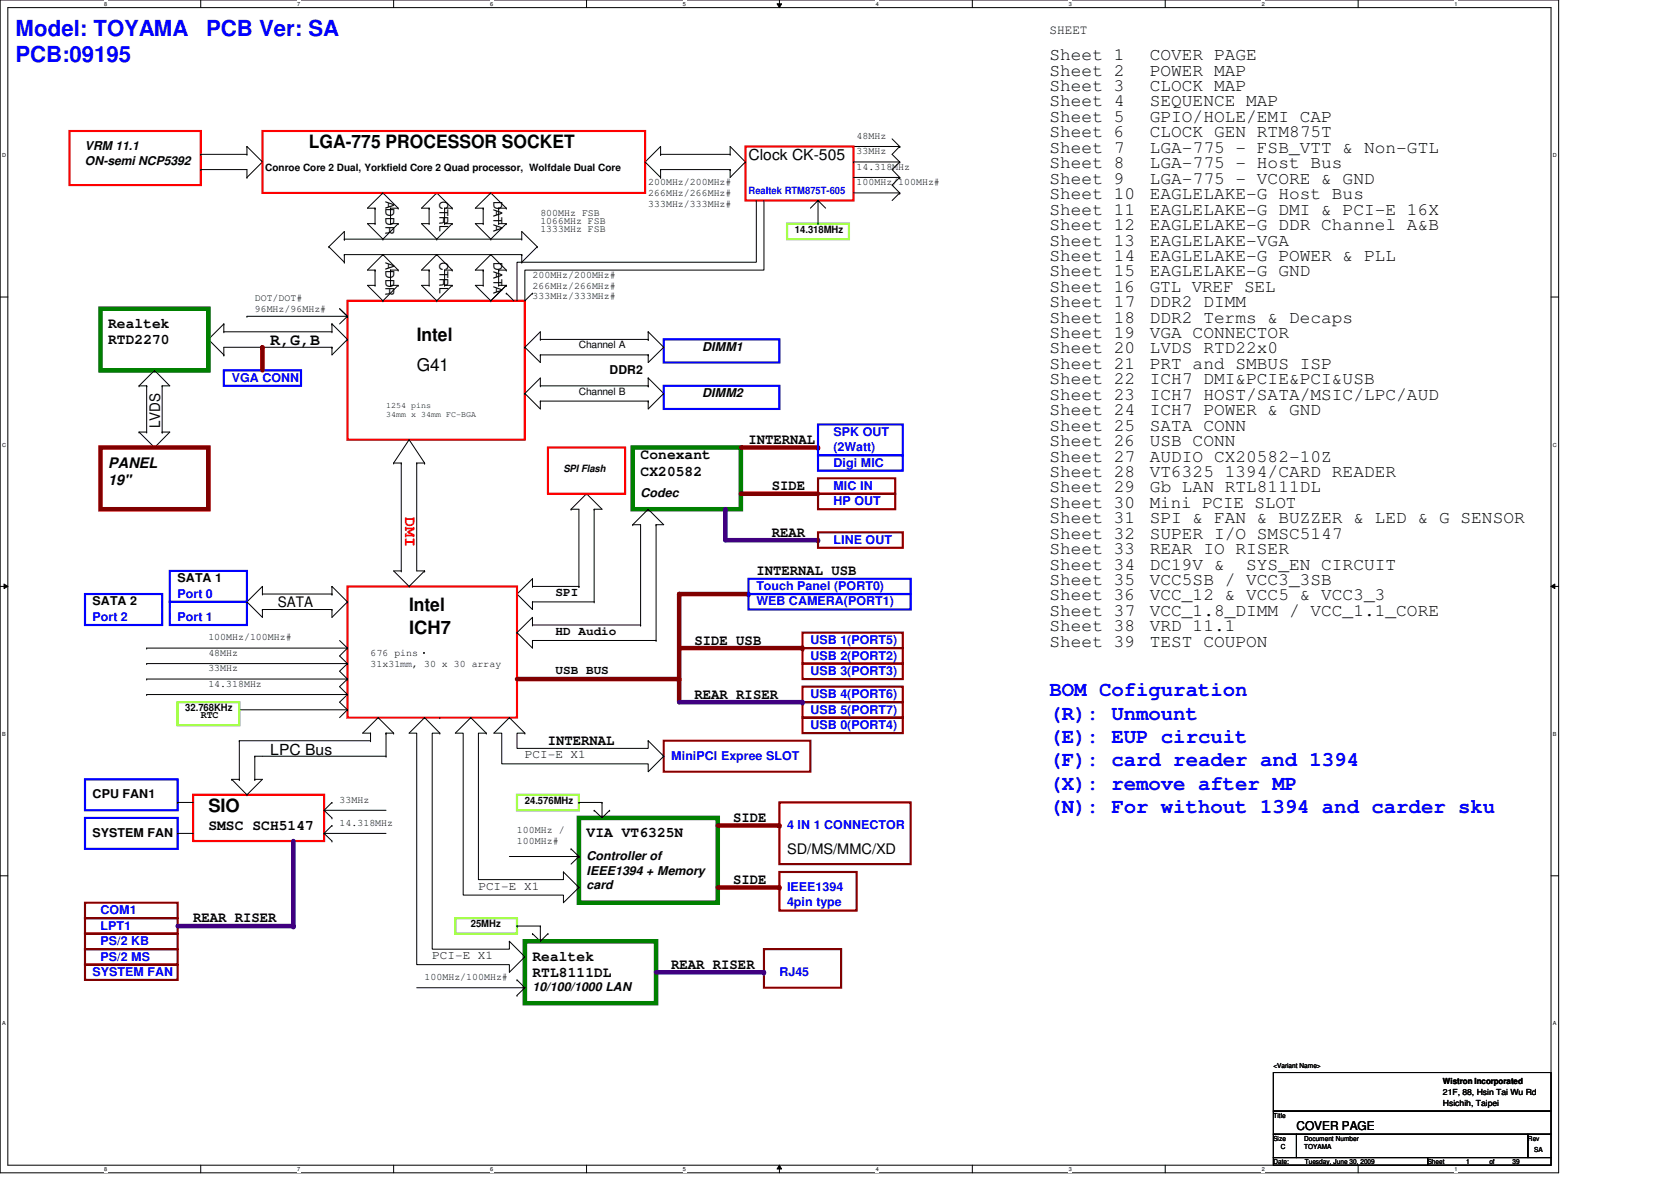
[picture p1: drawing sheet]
<svg xmlns="http://www.w3.org/2000/svg" width="297mm" height="210mm" viewBox="0 0 297 210" stroke-linecap="round" stroke-linejoin="round" font-family="sans-serif">
<path d="M0 0h277.1v208.4h-277.1zM1.4 1.4h274.3v205.7h-274.3z" fill="none" stroke="#000" stroke-width=".18"/>
<g fill="#fff">
<path d="M18.5 .1h.6v1.1h-.6z"/>
<path d="M18.5 207.2h.6v1.1h-.6z"/>
</g>
<path d="M35.7 0v1.4M35.7 207.1v1.3" fill="none" stroke="#000" stroke-width=".18"/>
<g fill="#fff">
<path d="M52.8 .1h.6v1.1h-.6z"/>
<path d="M52.8 207.2h.6v1.1h-.6z"/>
</g>
<path d="M70 0v1.4M70 207.1v1.3" fill="none" stroke="#000" stroke-width=".18"/>
<g fill="#fff">
<path d="M87.1 .1h.6v1.1h-.6z"/>
<path d="M87.1 207.2h.6v1.1h-.6z"/>
</g>
<path d="M104.3 0v1.4M104.3 207.1v1.3" fill="none" stroke="#000" stroke-width=".18"/>
<g fill="#fff">
<path d="M121.4 .1h.6v1.1h-.6z"/>
<path d="M121.4 207.2h.6v1.1h-.6z"/>
</g>
<path d="M138.1 .7h.8l-.3 .7zM138.6 0v1.4M138.6 207.1l.3 .7h-.8zM138.6 207.1v1.3" fill="none" stroke="#000" stroke-width=".18"/>
<path d="M138.1 .7h.8l-.3 .7zM138.6 207.1l.3 .7h-.8z" fill="#000"/>
<g fill="#fff">
<path d="M155.7 .1h.5v1.1h-.5z"/>
<path d="M155.7 207.2h.5v1.1h-.5z"/>
</g>
<path d="M172.8 0v1.4M172.8 207.1v1.3" fill="none" stroke="#000" stroke-width=".18"/>
<g fill="#fff">
<path d="M190 .1h.5v1.1h-.5z"/>
<path d="M190 207.2h.5v1.1h-.5z"/>
</g>
<path d="M207.1 0v1.4M207.1 207.1v1.3" fill="none" stroke="#000" stroke-width=".18"/>
<g fill="#fff">
<path d="M224.3 .1h.5v1.1h-.5z"/>
<path d="M224.3 207.2h.5v1.1h-.5z"/>
</g>
<path d="M241.4 0v1.4M241.4 207.1v1.3" fill="none" stroke="#000" stroke-width=".18"/>
<g fill="#fff">
<path d="M258.6 .1h.5v1.1h-.5z"/>
<path d="M258.6 207.2h.5v1.1h-.5z"/>
<path d="M.4 27.1h.7v1.1h-.7z"/>
<path d="M276.1 27.1h.7v1.1h-.7z"/>
<path d="M.4 78.5h.7v1.1h-.7z"/>
<path d="M276.1 78.5h.7v1.1h-.7z"/>
</g>
<path d="M0 52.8h1.4M275.7 52.8h1.4" fill="none" stroke="#000" stroke-width=".18"/>
<g fill="#fff">
<path d="M.4 129.9h.6v1.1h-.6z"/>
<path d="M276.1 129.9h.6v1.1h-.6z"/>
</g>
<path d="M0 104.2h1.4M.7 103.8l.7 .4-.7 .4zM275.7 104.2l.7-.4v.8zM275.7 104.2h1.4" fill="none" stroke="#000" stroke-width=".18"/>
<path d="M.7 103.8l.7 .4-.7 .4zM275.7 104.2l.7-.4v.8z" fill="#000"/>
<g fill="#fff">
<path d="M.4 181.4h.6v1.1h-.6z"/>
<path d="M276.1 181.4h.6v1.1h-.6z"/>
</g>
<g fill="none" stroke="#000" stroke-width=".18">
<path d="M43.9 31.5h.1M43.9 27.4h.1M43.9 26v1.4M43.9 30.1v1.4M65.3 37h1.4M66.7 37h.1M68.1 34.3l2.7 2.7M70.8 37h.1M77.6 34.3l2.8 2.7M79 37h.1M79 37v2.8M80.4 39.8h.1"/>
<path d="M80.4 37h.1M80.4 39.8l-2.8 2.7M84.5 37h1.4M84.5 39.8l2.7 2.7M85.9 37h.1M85.9 37v2.8M114.7 28.8h.1M117.4 26l-2.7 2.8M129.8 30.1h.1M129.8 30.1v1.4M129.8 26l2.7 2.8M132.5 28.8h.1"/>
<path d="M134.4 35.6v11h-42.5v6.9M151.7 28.8h.1M151.7 26h8.2M151.7 28.8h8.2M158.6 32.9l1.3 1.4M158.6 24.7l1.3 1.3M159.9 26h.1M159.9 34.3h.1M159.9 34.3l-1.3 1.3M58.5 43.9l2.7 2.7M60.4 54.9l1.4 1.3M61.2 46.6h.1"/>
<path d="M61.8 56.2h.1M61.8 56.2l-1.4 1.4M66.7 50.7h.1M66.7 50.7h-1.4l2.8 2.8M68.1 53.5h.1M68.1 45.3h24.6M69.4 48h.1M69.4 50.7h.1M69.4 50.7h1.4M69.4 48h1.4M74.9 50.7h1.4M76.3 50.7h.1"/>
<path d="M79 48h.1M79 48v2.7M80.4 50.7h.1M80.4 50.7l-2.8 2.8M84.5 48h1.4M85.9 48h.1M87.2 42.5h.1M87.2 45.3l2.8 2.7M88.6 48h.1M88.6 48v2.7M90 52.1h.1M90 48h.1"/>
<path d="M90 50.7h.1M90 52.1l1.4 1.4M90 50.7l-2.8 2.8M92.7 45.3h.1M92.7 46.6h.1M92.7 41.1l2.8 2.8M94.7 52.1h.1M94.7 52.1l-1.4 1.4M95.5 43.9h.1M95.5 43.9l-2.8 2.7M96.1 59l-2.8 2.7M37 60.3l2.8 2.8"/>
<path d="M39.8 63.1h.1M39.8 61.7v1.4M61.8 60.3h.1M61.8 60.3l-2.8 2.8M93.3 61.7h.1M96.1 68.6h.1M96.1 68.6h19.1M96.1 67.2v1.4M96.1 71.3h19.1M96.1 63.1h19.1M115.2 68.6h.1M115.2 67.2h.1"/>
<path d="M115.2 71.3h.1M115.2 63.1h.1M115.2 67.2l2.8 2.7M102.9 90.5v13.7M104.3 87.8h.1M104.3 87.8l-2.8 2.7M104.3 87.8l2.7 2.7M105.6 90.5v16.5M26.1 117.9h.1M26.1 117.9h35.7M46.6 105.6h.1M46.6 104.2h.1"/>
<path d="M46.6 104.2v1.4M46.6 104.2l-2.7 2.8M60.4 116.6l1.4 1.3M61.8 117.9h.1M70 101.5h1.3M71.3 101.5h.1M74.1 101.5h1.4M75.5 101.5h.1M91.9 105.6h.1M91.9 105.6l2.8 2.7v-1.3M94.7 104.2h.1M94.7 102.9h.1"/>
<path d="M94.7 107h.1M94.7 102.9v1.3M94.7 102.9l-2.8 2.7M94.7 107h10.9M94.7 104.2h8.2M102.9 104.2h.1M105.6 107h.1M26.1 123.4h.1M26.1 123.4h35.7M42.5 138.5h.1M42.5 126.2h19.3M42.5 131.7v6.8"/>
<path d="M61.8 126.2h.1M61.8 123.4h.1M61.8 123.4l-1.4 1.4M64.5 130.3h1.4M65.9 131.7h.1M65.9 130.3h.1M65.9 130.3v1.4M68.6 130.3h.1M68.6 130.3h1.4M75.5 127.6h.1M75.5 127.6l2.7 2.7M75.5 127.6l-2.8 2.7"/>
<path d="M78.2 130.3h-1.4v38.4h13.7v-1.4M78.2 130.3h.1M0 155.7h1.4M31.6 142.6h.1M31.6 142.6h2.7M57.6 144h.1M57.6 144h11M275.7 155.7h1.4M94.7 165.9h.1M94.7 165.9l1.4 1.4M226.4 190.6h49.3v6.9h-49.3zM226.4 197.5h49.3v4.1h-49.3z"/>
<path d="M226.4 201.6h4.1v4.1h-4.1zM226.4 205.7h27.4v1.4h-27.4zM230.5 201.6h41.1v4.1h-41.1zM253.8 205.7h21.9v1.4h-21.9zM271.6 201.6h4.1v4.1h-4.1z"/>
</g>
<path d="M12.4 23.3h23.3v9.6h-23.3zM132.5 26h19.2v9.6h-19.2zM61.8 53.5h31.5v24.6h-31.5zM97.4 79.5h13.7v8.3h-13.7zM61.8 104.2h30.1v23.4h-30.1zM34.3 141.3h23.3v8.2h-23.3z" fill="none" stroke="#f00" stroke-width=".38"/>
<path d="M30.2 107h13.7v4.1h-13.7zM15.1 138.5h16.5v5.5h-16.5z" fill="none" stroke="#00f" stroke-width=".38"/>
<path d="M30.2 107h13.7v4.1h-13.7z" fill="none" stroke="#00f" stroke-width=".18" stroke-dasharray="1 1 1 1 1 1 1 1"/>
<path d="M142.7 112.4h17.8v2.8h-17.8zM135.8 168.7h13.7v6.9h-13.7z" fill="none" stroke="#800000" stroke-width=".38"/>
<path d="M139.9 39.8h11v2.7h-11zM31.6 124.8h10.9v4.1h-10.9z" fill="none" stroke="#80ff00" stroke-width=".38"/>
<path d="M93.3 167.3h23.3v11h-23.3z" fill="none" stroke="#008000" stroke-width=".8"/>
<path d="M120.7 105.6v19.2" fill="none" stroke="#800000" stroke-width=".8"/>
<circle cx="120.7" cy="105.6" r=".4" fill="#800000"/>
<g fill="none" stroke="#000" stroke-width=".18">
<path d="M35.7 30.1h.1M35.7 30.1h8.2M46.6 28.8h.1M46.6 28.8l-2.7 2.7M66.7 37h.1M66.7 37v2.8M69.4 39.8h.1M69.4 39.8h1.4M74.9 39.8h1.4M76.3 39.8h.1M76.3 37h.1M76.3 37v2.8"/>
<path d="M77.6 34.3h.1M77.6 34.3l-2.7 2.7h1.4M87.2 34.3l2.8 2.7M88.6 37h.1M88.6 37v2.8M90 37h.1M117.4 30.1h12.4M129.8 30.1h.1M129.8 27.4h.1M129.8 26v1.4M132.5 28.8h.1M132.5 28.8l-2.7 2.7"/>
<path d="M145.4 35.6h.1M145.4 35.6l1.4 1.4M151.7 34.3h8.2M159.9 34.3h.1M159.9 31.5h.1M159.9 26h.1M159.9 31.5l-1.3 1.4M159.9 26l-1.3 1.4M39.8 57.6h.1M39.8 59h.1M39.8 57.6l-2.8 2.7M39.8 57.6v1.4"/>
<path d="M59 57.6h.1M59 57.6l2.8 2.7M61.2 42.5h.1M61.2 42.5h31.5M66.7 48h.1M66.7 48v2.7M74.9 50.7l2.7 2.8M76.3 48h.1M76.3 48v2.7M77.6 53.5h.1M77.6 45.3h.1M77.6 45.3l-2.7 2.7"/>
<path d="M79 50.7h.1M79 50.7h1.4M84.5 50.7l2.7 2.8M87.2 53.5h.1M88.6 48h.1M88.6 50.7h.1M88.6 50.7h1.4M88.6 48h1.4M96.1 63.1h.1M96.1 71.3h.1M96.1 63.1v1.3M96.1 71.3v1.4"/>
<path d="M96.1 60.3h19.1M115.2 63.1h.1M115.2 60.3h.1M115.2 68.6h.1M115.2 71.3h.1M115.2 67.2v1.4M118 61.7h.1M118 69.9h.1M118 61.7l-2.8 2.7v-1.3M118 69.9l-2.8 2.8v-1.4M74.1 82.3h1.4M75.5 82.3h.1"/>
<path d="M26.1 115.2h.1M26.1 115.2h35.7M46.6 108.3h.1M46.6 108.3v1.4M46.6 108.3h12.4M59 105.6h.1M59 104.2v1.4M60.4 113.8l1.4 1.4M60.4 119.3l1.4 1.4M61.8 115.2h.1M61.8 107h.1M61.8 107l-2.8 2.7"/>
<path d="M61.8 115.2l-1.4 1.4M70 101.5l2.7 2.7M72.7 104.2h.1M75.5 101.5h.1M75.5 101.5l-2.8 2.7M41.2 138.5h.1M41.2 138.5h1.3M41.2 138.5l2.7 2.8M42.5 138.5h.1M42.5 131.7h.1M42.5 131.7h23.4M45.3 138.5h.1"/>
<path d="M45.3 134.4h.1M45.3 134.4v4.1M45.3 134.4h1.3M61.8 120.7h.1M72.7 130.3h1.4v41.1h16.4v1.4M83.7 126.2h.1M57.6 148.1l1.4 1.4M59 149.5h.1M91.9 174.2h.1M91.9 174.2l1.4 1.4M96.1 164.6h.1M96.1 164.6v2.7"/>
</g>
<path d="M118 68.6h20.6v4.1h-20.6zM118 60.3h20.6v4.1h-20.6zM145.4 80.9h15.1v2.8h-15.1z" fill="none" stroke="#00f" stroke-width=".38"/>
<path d="M80.9 163.2h11v2.7h-11z" fill="none" stroke="#80ff00" stroke-width=".38"/>
<path d="M120.7 115.2h22" fill="none" stroke="#800000" stroke-width=".8"/>
<circle cx="142.7" cy="115.2" r=".4" fill="#800000"/>
<g fill="none" stroke="#000" stroke-width=".18">
<path d="M35.7 27.4h.1M35.7 27.4h8.2M43.9 26h.1M43.9 26l2.7 2.8M68.1 34.3h.1M68.1 34.3l-2.8 2.7M69.4 37h.1M69.4 37v2.8M88.6 39.8h.1M88.6 37h.1M88.6 39.8h1.4M88.6 37h1.4"/>
<path d="M90 39.8h.1M90 39.8l-2.8 2.7M117.4 30.1h.1M117.4 27.4h.1M117.4 27.4h12.4M117.4 30.1v1.4M135.8 35.6v12.4h-42.5v5.5M145.4 35.6h.1M145.4 39.8h.1M145.4 35.6l-1.3 1.4M145.4 35.6v4.2M159.9 28.8h.1"/>
<path d="M159.9 28.8l-1.3 1.3M43.9 56.2h.1M43.9 56.2h17.9M58.5 43.9h.1M61.2 42.5h.1M61.2 42.5v-1.4l-2.7 2.8M61.2 45.3h6.9M65.3 48h1.4M66.7 48h.1M68.1 45.3h.1M69.4 48h.1M69.4 48v2.7"/>
<path d="M74.9 48h1.4M76.3 48h.1M79 48h.1M79 48h1.4M85.9 48h.1M85.9 48v2.7M92.7 45.3h.1M92.7 45.3v1.3M96.1 59v1.3M115.2 59h.1M115.2 59l2.8 2.7M39.8 61.7h19.2"/>
<path d="M59 61.7h.1M93.3 69.9h.1M93.3 69.9l2.8 2.8M96.1 60.3h.1M96.1 67.2l-2.8 2.7M61.8 117.9h.1M61.8 117.9l-1.4 1.4M26.1 120.7h.1M26.1 120.7h35.7M45.3 138.5h.1M45.3 138.5h1.3l-2.7 2.8M60.4 122l1.4 1.4"/>
<path d="M60.4 124.8l1.4 1.4M61.8 123.4h.1M61.8 126.2h.1M61.8 126.2l-1.4 1.4M67.2 127.6h.1M67.2 127.6l2.8 2.7M67.2 127.6l-2.7 2.7M68.6 130.3h.1M68.6 130.3v4.1M70 130.3h.1M43.9 141.3h.1M57.6 148.1h.1"/>
<path d="M57.6 148.1h11M59 146.7h.1M59 142.6h.1M59 145.4h.1M59 146.7l-1.4 1.4M59 142.6l-1.4 1.4 1.4 1.4M90.5 167.3h.1M90.5 167.3l2.8 2.8M91.9 176.9h.1M93.3 170.1h.1M93.3 170.1l-2.8 2.7M93.3 175.6l-1.4 1.3"/>
<path d="M97.4 165.9h.1M97.4 165.9l-1.3 1.4"/>
</g>
<path d="M112.5 79.5h19.2v11h-19.2z" fill="none" stroke="#008000" stroke-width=".8"/>
<path d="M46.6 23.3h68.1v11h-68.1z" fill="none" stroke="#f00" stroke-width=".38"/>
<path d="M30.2 101.5h13.7v5.5h-13.7z" fill="none" stroke="#00f" stroke-width=".38"/>
<path d="M131.7 79.5h13.7" fill="none" stroke="#800000" stroke-width=".8"/>
<circle cx="145.4" cy="79.5" r=".4" fill="#800000"/>
<g fill="none" stroke="#000" stroke-width=".18">
<path d="M66.7 39.8h.1M66.7 39.8h-1.4l2.8 2.7M69.4 37h.1M69.4 37h1.4M70.8 39.8h.1M70.8 39.8l-2.7 2.7M74.9 39.8l2.7 2.7M79 39.8h.1M79 37h.1M79 39.8h1.4M79 37h1.4M84.5 39.8h1.4"/>
<path d="M85.9 39.8h.1M87.2 34.3h.1M87.2 34.3l-2.7 2.7M114.7 28.8l2.7 2.7M117.4 27.4h.1M117.4 31.5h.1M117.4 26v1.4M151.7 31.5h8.2M158.6 30.1l1.3 1.4M158.6 27.4l1.3 1.4M159.9 31.5h.1M159.9 28.8h.1"/>
<path d="M39.8 59h19.2M59 59h.1M59 57.6h.1M59 57.6v1.4M60.4 54.9l1.4 1.3M61.2 45.3h.1M61.2 45.3v1.3M61.8 56.2h.1M68.1 42.5h.1M68.1 45.3h.1M68.1 45.3l-2.8 2.7M68.1 45.3l2.7 2.7"/>
<path d="M70.8 50.7h.1M70.8 48h.1M70.8 50.7l-2.7 2.8M77.6 42.5h.1M77.6 45.3l2.8 2.7M80.4 48h.1M84.5 50.7h1.4M85.9 50.7h.1M87.2 45.3h.1M87.2 45.3l-2.7 2.7M92.7 42.5h.1M92.7 41.1v1.4"/>
<path d="M115.2 59v1.3M59 61.7h.1M59 61.7v1.4M72.7 78.1h.1M72.7 78.1l2.8 4.2M72.7 78.1l-2.7 4.2M93.3 61.7h.1M93.3 61.7l2.8 2.7M115.2 60.3h.1M70 82.3h.1M70 82.3h1.3M71.3 82.3h.1"/>
<path d="M71.3 82.3v19.2M74.1 82.3h.1M74.1 82.3v19.2M75.5 82.3h.1M43.9 107h.1M43.9 107l2.7 2.7M46.6 105.6h12.4M59 105.6h.1M59 108.3h.1M59 104.2h.1M59 108.3v1.4M59 104.2l2.8 2.8"/>
<path d="M46.6 134.4h22M61.8 120.7h.1M61.8 120.7l-1.4 1.3M68.6 134.4h.1M78.2 127.6h.1M83.7 127.6h.1M83.7 127.6l-2.8 2.7h1.4v28.8h17.9v1.3l2.7-2.7M83.7 127.6l2.7 2.7M86.4 130.3h-1.4v26h15.2v-1.3M86.4 130.3h.1M31.6 148.1h.1M31.6 148.1h2.7"/>
<path d="M100.2 155h.1M100.2 155l2.7 2.7M102.9 157.7h.1M74.1 175.6h19.2M93.3 175.6h.1"/>
</g>
<path d="M15.1 145.4h16.5v5.5h-16.5z" fill="none" stroke="#00f" stroke-width=".38"/>
<path d="M102.9 145.4h24.7v15h-24.7z" fill="none" stroke="#008000" stroke-width=".8"/>
<path d="M127.6 157.7h11" fill="none" stroke="#800000" stroke-width=".8"/>
<circle cx="138.6" cy="157.7" r=".4" fill="#800000"/>
<g fill="none" stroke="#000" stroke-width=".18">
<path d="M101.5 90.5h.1M101.5 90.5h1.4M105.6 90.5h.1M105.6 90.5h1.4M112.5 93.3h.1M112.5 93.3h1.4v17.8M115.2 90.5h.1M115.2 90.5l2.8 2.8h-1.4M115.2 90.5l-2.7 2.8M116.6 93.3h.1M116.6 93.3v20.5M91.9 112.4h.1"/>
<path d="M91.9 112.4l2.8 2.8v-1.4M94.7 111.1h.1M94.7 109.7h.1M94.7 113.8h.1M94.7 109.7v1.4M94.7 109.7l-2.8 2.7M94.7 113.8h21.9M94.7 111.1h19.2M113.9 111.1h.1M116.6 113.8h.1M90.5 152.2h12.4M101.5 150.9h.1"/>
<path d="M101.5 150.9l1.4 1.3M102.9 152.2h.1M102.9 152.2l-1.4 1.4M91.9 164.6h.1M91.9 164.6h4.2"/>
</g>
<path d="M145.4 87.8h13.7v2.7h-13.7zM145.4 85h13.7v2.8h-13.7zM142.7 115.2h17.8v2.7h-17.8zM142.7 117.9h17.8v2.8h-17.8zM142.7 124.8h17.8v2.8h-17.8zM142.7 122h17.8v2.8h-17.8zM138.6 142.6h23.3v11h-23.3z" fill="none" stroke="#800000" stroke-width=".38"/>
<path d="M91.9 141.3h11v2.7h-11z" fill="none" stroke="#80ff00" stroke-width=".38"/>
<path d="M131.7 87.8h13.7" fill="none" stroke="#800000" stroke-width=".8"/>
<path d="M15.1 105.6h13.7v5.5h-13.7z" fill="none" stroke="#00f" stroke-width=".38"/>
<path d="M15.1 105.6h13.7v5.5h-13.7z" fill="none" stroke="#00f" stroke-width=".18" stroke-dasharray="1 1 1 1 1 1 1 1"/>
<path d="M120.7 124.8h22" fill="none" stroke="#400080" stroke-width=".8"/>
<circle cx="142.7" cy="124.8" r=".4" fill="#400080"/>
<path d="M102.9 142.6h.1M102.9 142.6h4.1M105.6 144h.1M105.6 144l1.4 1.4M107 142.6h.1M107 142.6v2.8M108.4 144h.1M108.4 144l-1.4 1.4" fill="none" stroke="#000" stroke-width=".18"/>
<path d="M127.6 146.7h11" fill="none" stroke="#800000" stroke-width=".8"/>
<circle cx="138.6" cy="146.7" r=".4" fill="#800000"/>
<path d="M116.6 172.8h19.2" fill="none" stroke="#400080" stroke-width=".8"/>
<circle cx="135.8" cy="172.8" r=".4" fill="#400080"/>
<path d="M15.1 163.2h16.5v2.7h-16.5zM15.1 160.4h16.5v2.8h-16.5z" fill="none" stroke="#800000" stroke-width=".38"/>
<path d="M31.6 164.6h20.6" fill="none" stroke="#400080" stroke-width=".8"/>
<circle cx="52.2" cy="164.6" r=".4" fill="#400080"/>
<path d="M138.6 155h13.7v6.8h-13.7zM15.1 168.7h16.5v2.7h-16.5zM15.1 165.9h16.5v2.8h-16.5z" fill="none" stroke="#800000" stroke-width=".38"/>
<path d="M145.4 75.4h15.1v5.5h-15.1z" fill="none" stroke="#00f" stroke-width=".38"/>
<path d="M91.9 120.7h28.8" fill="none" stroke="#800000" stroke-width=".8"/>
<circle cx="120.7" cy="120.7" r=".4" fill="#800000"/>
<path d="M118 131.7h26.1v5.5h-26.1z" fill="none" stroke="#800000" stroke-width=".38"/>
<path d="M90.5 127.6l-2.7 2.7h1.4v5.5h26v1.4l2.8-2.8M90.5 127.6h.1M90.5 127.6l2.8 2.7M93.3 130.3h-1.4v2.7h23.3v-1.3M93.3 130.3h.1M115.2 131.7h.1M115.2 131.7l2.8 2.7M118 134.4h.1" fill="none" stroke="#000" stroke-width=".18"/>
<path d="M120.7 105.6h12.3" fill="none" stroke="#800000" stroke-width=".8"/>
<circle cx="133" cy="105.6" r=".4" fill="#800000"/>
<path d="M17.9 54.9h19.1v10.9h-19.1z" fill="none" stroke="#008000" stroke-width=".8"/>
<path d="M39.8 65.8h13.7v2.8h-13.7z" fill="none" stroke="#00f" stroke-width=".38"/>
<path d="M46.6 61.7v4.1" fill="none" stroke="#800000" stroke-width=".8"/>
<circle cx="46.6" cy="61.7" r=".4" fill="#800000"/>
<path d="M52.2 149.5v15.1" fill="none" stroke="#400080" stroke-width=".8"/>
<circle cx="52.2" cy="164.6" r=".4" fill="#400080"/>
<path d="M133 105.6h28.9v2.7h-28.9zM133 102.9h28.9v2.7h-28.9z" fill="none" stroke="#00f" stroke-width=".38"/>
<g fill="none" stroke="#000" stroke-width=".18">
<path d="M24.7 68.6h.1M24.7 76.8h.1M24.7 68.6h1.4M24.7 76.8h1.4M24.7 76.8l2.8 2.7M26.1 68.6h.1M26.1 76.8h.1M26.1 68.6v8.2M27.5 65.8h.1M27.5 79.5h.1M27.5 65.8l2.7 2.8h-1.4M27.5 65.8l-2.8 2.8"/>
<path d="M28.8 76.8h.1M28.8 68.6h.1M28.8 76.8h1.4l-2.7 2.7M28.8 68.6v8.2"/>
</g>
<path d="M17.9 79.5h19.1v11h-19.1z" fill="none" stroke="#800000" stroke-width=".8"/>
<path d="M142.7 127.6h17.8v2.7h-17.8zM15.1 171.4h16.5v2.8h-16.5z" fill="none" stroke="#800000" stroke-width=".38"/>
<path d="M128.9 96h16.5" fill="none" stroke="#400080" stroke-width=".8"/>
<circle cx="145.4" cy="96" r=".4" fill="#400080"/>
<path d="M128.9 90.5v5.5" fill="none" stroke="#400080" stroke-width=".8"/>
<circle cx="128.9" cy="90.5" r=".4" fill="#400080"/>
<path d="M145.4 94.6h15.1v2.8h-15.1z" fill="none" stroke="#800000" stroke-width=".38"/>
<g font-size="3.9" fill="#00f">
<text x="2.7" y="6.4">Model: TOYAMA</text>
<text x="2.7" y="11.1">PCB:09195</text>
<text x="36.7" y="6.4">PCB Ver: SA</text>
</g>
<g font-size="3.7" fill="#00f">
<text x="186.6" y="123.7">BOM Cofiguration</text>
<text x="186.6" y="127.9">(R): Unmount</text>
<text x="186.6" y="132">(E): EUP circuit</text>
<text x="186.6" y="136.2">(F): card reader and 1394</text>
<text x="186.6" y="140.3">(X): remove after MP</text>
<text x="186.6" y="144.5">(N): For without 1394 and carder sku</text>
</g>
<g font-size="3.3">
<text x="54.9" y="26.3">LGA-775 PROCESSOR SOCKET</text>
<text x="74.1" y="60.6">Intel</text>
<text x="72.7" y="108.6">Intel</text>
<text x="72.7" y="112.7">ICH7</text>
<text x="37" y="144.3">SIO</text>
</g>
<g font-size="3.1">
<text x="186.6" y="10.7">Sheet 1</text>
<text x="204.4" y="10.7">COVER PAGE</text>
<text x="186.6" y="13.5">Sheet 2</text>
<text x="186.6" y="16.2">Sheet 3</text>
<text x="204.4" y="13.5">POWER MAP</text>
<text x="204.4" y="16.2">CLOCK MAP</text>
<text x="186.6" y="18.9">Sheet 4</text>
<text x="186.6" y="21.7">Sheet 5</text>
<text x="204.4" y="18.9">SEQUENCE MAP</text>
<text x="204.4" y="21.7">GPIO/HOLE/EMI CAP</text>
<text x="186.6" y="24.4">Sheet 6</text>
<text x="186.6" y="27.2">Sheet 7</text>
<text x="186.6" y="29.9">Sheet 8</text>
<text x="204.4" y="24.4">CLOCK GEN RTM875T</text>
<text x="204.4" y="27.2">LGA-775 - FSB_VTT &amp; Non-GTL</text>
<text x="204.4" y="29.9">LGA-775 - Host Bus</text>
<text x="186.6" y="32.6">Sheet 9</text>
<text x="186.6" y="35.4">Sheet 10</text>
<text x="204.4" y="35.4">EAGLELAKE-G Host Bus</text>
<text x="204.4" y="32.6">LGA-775 - VCORE &amp; GND</text>
<text x="186.6" y="38.1">Sheet 11</text>
<text x="186.6" y="40.9">Sheet 12</text>
<text x="204.4" y="38.1">EAGLELAKE-G DMI &amp; PCI-E 16X</text>
<text x="204.4" y="40.9">EAGLELAKE-G DDR Channel A&amp;B</text>
<text x="186.6" y="43.6">Sheet 13</text>
<text x="186.6" y="46.4">Sheet 14</text>
<text x="204.4" y="46.4">EAGLELAKE-G POWER &amp; PLL</text>
<text x="204.4" y="43.6">EAGLELAKE-VGA</text>
<text x="186.6" y="49.1">Sheet 15</text>
<text x="186.6" y="51.9">Sheet 16</text>
<text x="204.4" y="51.9">GTL VREF SEL</text>
<text x="204.4" y="49.1">EAGLELAKE-G GND</text>
<text x="186.6" y="54.6">Sheet 17</text>
<text x="186.6" y="57.4">Sheet 18</text>
<text x="204.4" y="57.4">DDR2 Terms &amp; Decaps</text>
<text x="204.4" y="54.6">DDR2 DIMM</text>
<text x="74.1" y="65.9">G41</text>
<text x="186.6" y="60.1">Sheet 19</text>
<text x="186.6" y="62.8">Sheet 20</text>
<text x="186.6" y="65.6">Sheet 21</text>
<text x="204.4" y="60.1">VGA CONNECTOR</text>
<text x="204.4" y="65.6">PRT and SMBUS ISP</text>
<text x="204.4" y="62.8">LVDS RTD22x0</text>
<text x="186.6" y="68.3">Sheet 22</text>
<text x="186.6" y="71.1">Sheet 23</text>
<text x="204.4" y="71.1">ICH7 HOST/SATA/MSIC/LPC/AUD</text>
<text x="204.4" y="68.3">ICH7 DMI&amp;PCIE&amp;PCI&amp;USB</text>
<text x="186.6" y="73.8">Sheet 24</text>
<text x="186.6" y="76.5">Sheet 25</text>
<text x="204.4" y="73.8">ICH7 POWER &amp; GND</text>
<text x="204.4" y="76.5">SATA CONN</text>
<text x="186.6" y="79.3">Sheet 26</text>
<text x="186.6" y="82">Sheet 27</text>
<text x="204.4" y="82">AUDIO CX20582-10Z</text>
<text x="204.4" y="79.3">USB CONN</text>
<text x="186.6" y="84.8">Sheet 28</text>
<text x="186.6" y="87.5">Sheet 29</text>
<text x="204.4" y="87.5">Gb LAN RTL8111DL</text>
<text x="204.4" y="84.8">VT6325 1394/CARD READER</text>
<text x="186.6" y="90.3">Sheet 30</text>
<text x="186.6" y="95.8">Sheet 32</text>
<text x="186.6" y="93">Sheet 31</text>
<text x="204.4" y="90.3">Mini PCIE SLOT</text>
<text x="204.4" y="93">SPI &amp; FAN &amp; BUZZER &amp; LED &amp; G SENSOR</text>
<text x="204.4" y="95.8">SUPER I/O SMSC5147</text>
<text x="186.6" y="98.5">Sheet 33</text>
<text x="186.6" y="101.2">Sheet 34</text>
<text x="204.4" y="101.2">DC19V &amp;</text>
<text x="204.4" y="98.5">REAR IO RISER</text>
<text x="221.5" y="101.2">SYS_EN CIRCUIT</text>
<text x="186.6" y="106.7">Sheet 36</text>
<text x="186.6" y="104">Sheet 35</text>
<text x="204.4" y="106.7">VCC_12 &amp; VCC5 &amp; VCC3_3</text>
<text x="204.4" y="104">VCC5SB / VCC3_3SB</text>
<text x="186.6" y="109.5">Sheet 37</text>
<text x="186.6" y="112.2">Sheet 38</text>
<text x="204.4" y="112.2">VRD 11.1</text>
<text x="204.4" y="109.5">VCC_1.8_DIMM / VCC_1.1_CORE</text>
<text x="186.6" y="114.9">Sheet 39</text>
<text x="204.4" y="114.9">TEST COUPON</text>
</g>
<text font-size="2.9" x="48" y="61.4">R,G,B</text>
<text font-size="2.9" fill="#f00" x="72" y="91.9" transform="rotate(90 72 91.9)">DMI</text>
<g font-size="2.7">
<text x="133.1" y="28.5">Clock CK-505</text>
<text x="48" y="134.1">LPC Bus</text>
</g>
<g font-size="2.6">
<text x="19.2" y="58.3">Realtek</text>
<text x="19.2" y="61.2">RTD2270</text>
<text x="28.5" y="76.1" transform="rotate(-90 28.5 76.1)">LVDS</text>
<text x="19.2" y="83.2">PANEL</text>
<text x="113.9" y="81.7">Conexant</text>
<text x="133.1" y="78.9">INTERNAL</text>
<text x="19.2" y="86.2">19&quot;</text>
<text x="113.9" y="84.5">CX20582</text>
<text x="137.2" y="87.1">SIDE</text>
<text x="137.2" y="95.4">REAR</text>
<text x="49.4" y="107.9">SATA</text>
<text x="134.4" y="102.2">INTERNAL USB</text>
<text x="123.5" y="114.6">SIDE USB</text>
<text x="123.5" y="124.2">REAR RISER</text>
<text x="97.4" y="132.4">INTERNAL</text>
<text x="37" y="147.5">SMSC SCH5147</text>
<text x="104.3" y="148.8">VIA VT6325N</text>
<text x="130.3" y="146.1">SIDE</text>
<text x="139.9" y="151.8">SD/MS/MMC/XD</text>
<text x="130.3" y="157.1">SIDE</text>
<text x="34.3" y="164">REAR RISER</text>
<text x="94.7" y="170.8">Realtek</text>
<text x="94.7" y="173.7">RTL8111DL</text>
<text x="119.3" y="172.2">REAR RISER</text>
</g>
<text font-size="2.3" x="186.6" y="6">SHEET</text>
<g font-size="2.2">
<text x="15.1" y="26.7">VRM 11.1</text>
<text x="15.1" y="29.3">ON-semi NCP5392</text>
<text x="68.5" y="35.6" transform="rotate(90 68.5 35.6)">ADDR</text>
<text x="78.1" y="35.6" transform="rotate(90 78.1 35.6)">CTRL</text>
<text x="87.8" y="35.6" transform="rotate(90 87.8 35.6)">DATA</text>
<text x="68.5" y="46.6" transform="rotate(90 68.5 46.6)">ADDR</text>
<text x="78.1" y="46.6" transform="rotate(90 78.1 46.6)">CTRL</text>
<text x="87.8" y="46.6" transform="rotate(90 87.8 46.6)">DATA</text>
<text x="124.8" y="62.3">DIMM1</text>
<text x="108.4" y="66.5">DDR2</text>
<text x="124.8" y="70.6">DIMM2</text>
<text x="113.9" y="88.4">Codec</text>
<text x="16.5" y="107.6">SATA 2</text>
<text x="31.6" y="103.5">SATA 1</text>
<text x="98.8" y="106">SPI</text>
<text x="98.8" y="112.9">HD Audio</text>
<text x="98.8" y="119.7">USB BUS</text>
<text x="93.3" y="134.8">PCI-E X1</text>
<text x="16.5" y="141.9">CPU FAN1</text>
<text x="16.5" y="148.8">SYSTEM FAN</text>
<text x="104.3" y="152.9">Controller of</text>
<text x="104.3" y="155.4">IEEE1394 + Memory</text>
<text x="85" y="158.1">PCI-E X1</text>
<text x="104.3" y="158">card</text>
<text x="76.8" y="170.5">PCI-E X1</text>
<text x="94.7" y="176.1">10/100/1000 LAN</text>
<text x="230.5" y="200.9">COVER PAGE</text>
</g>
<g font-size="2.2" fill="#00f">
<text x="41.2" y="67.9">VGA CONN</text>
<text x="148.2" y="77.5">SPK OUT</text>
<text x="148.2" y="80.1">(2Watt)</text>
<text x="148.2" y="82.9">Digi MIC</text>
<text x="148.2" y="87">MIC IN</text>
<text x="148.2" y="89.8">HP OUT</text>
<text x="148.2" y="96.6">LINE OUT</text>
<text x="31.6" y="106.3">Port 0</text>
<text x="134.4" y="107.6">WEB CAMERA(PORT1)</text>
<text x="134.4" y="104.9">Touch Panel (PORT0)</text>
<text x="16.5" y="110.4">Port 2</text>
<text x="31.6" y="110.4">Port 1</text>
<text x="144.1" y="114.5">USB 1(PORT5)</text>
<text x="144.1" y="120">USB 3(PORT3)</text>
<text x="144.1" y="117.2">USB 2(PORT2)</text>
<text x="144.1" y="124.1">USB 4(PORT6)</text>
<text x="144.1" y="126.8">USB 5(PORT7)</text>
<text x="144.1" y="129.6">USB 0(PORT4)</text>
<text x="119.3" y="135">MiniPCI Expree SLOT</text>
<text x="139.9" y="147.4">4 IN 1 CONNECTOR</text>
<text x="139.9" y="158.4">IEEE1394</text>
<text x="139.9" y="161">4pin type</text>
<text x="17.9" y="162.5">COM1</text>
<text x="17.9" y="165.2">LPT1</text>
<text x="17.9" y="168">PS/2 KB</text>
<text x="16.5" y="173.5">SYSTEM FAN</text>
<text x="17.9" y="170.7">PS/2 MS</text>
<text x="138.6" y="173.5">RJ45</text>
</g>
<g font-size="1.8">
<text x="152.3" y="24.7">48MHz</text>
<text x="152.3" y="27.4">33MHz</text>
<text x="47.2" y="30.4">Conroe Core 2 Dual, Yorkfield Core 2 Quad processor, Wolfdale Dual Core</text>
<text x="115.2" y="32.9">200MHz/200MHz#</text>
<text x="115.2" y="34.8">266MHz/266MHz#</text>
<text x="152.3" y="32.9">100MHz/100MHz#</text>
<text x="152.3" y="30.2">14.318MHz</text>
<text x="96.1" y="41.1">1333MHz FSB</text>
<text x="96.1" y="39.8">1066MHz FSB</text>
<text x="96.1" y="38.4">800MHz FSB</text>
<text x="115.2" y="36.7">333MHz/333MHz#</text>
<text x="141.3" y="41.4">14.318MHz</text>
<text x="45.3" y="53.5">DOT/DOT#</text>
<text x="94.7" y="49.4">200MHz/200MHz#</text>
<text x="94.7" y="51.3">266MHz/266MHz#</text>
<text x="94.7" y="53.2">333MHz/333MHz#</text>
<text x="45.3" y="55.4">96MHz/96MHz#</text>
<text x="102.9" y="61.9">Channel A</text>
<text x="102.9" y="70.2">Channel B</text>
<text x="100.2" y="83.9">SPI Flash</text>
<text x="37" y="113.8">100MHz/100MHz#</text>
<text x="37" y="119.3">33MHz</text>
<text x="37" y="116.6">48MHz</text>
<text x="65.9" y="116.6">676 pins‧</text>
<text x="65.9" y="118.5">31x31mm, 30 x 30 array</text>
<text x="37" y="122.1">14.318MHz</text>
<text x="32.9" y="126.4">32.768KHz</text>
<text x="35.7" y="127.7">RTC</text>
<text x="60.4" y="142.7">33MHz</text>
<text x="93.3" y="142.9">24.576MHz</text>
<text x="60.4" y="146.8">14.318MHz</text>
<text x="91.9" y="148.1">100MHz /</text>
<text x="91.9" y="150">100MHz#</text>
<text x="83.7" y="164.8">25MHz</text>
<text x="75.5" y="174.2">100MHz/100MHz#</text>
</g>
<text font-size="1.8" fill="#00f" x="133.1" y="34.5">Realtek RTM875T-605</text>
<g font-size="1.5">
<text x="68.6" y="72.5">1254 pins</text>
<text x="68.6" y="74.2">34mm x 34mm FC-BGA</text>
<text x="256.5" y="194.6">21F, 88, Hsin Tai Wu Rd</text>
<text x="256.5" y="196.5">Hsichih, Taipei</text>
<text x="256.5" y="192.7">Wistron Incorporated</text>
</g>
<g font-size="1.2">
<text x="226.4" y="189.7">&lt;Variant Name&gt;</text>
<text x="226.4" y="198.6">Title</text>
<text x="226.4" y="202.7">Size</text>
<text x="231.8" y="202.7">Document Number</text>
<text x="271.6" y="202.7">Rev</text>
<text x="226.4" y="206.9">Date:</text>
<text x="227.7" y="204.1">C</text>
<text x="231.8" y="204.1">TOYAMA</text>
<text x="231.9" y="206.9">Tuesday, June 30, 2009</text>
<text x="253.8" y="206.9">Sheet</text>
<text x="260.6" y="206.9">1</text>
<text x="264.7" y="206.9">of</text>
<text x="268.9" y="206.9">39</text>
<text x="272.7" y="204.7">SA</text>
</g>
<g font-size="1">
<text x="18.5" y="1">8</text>
<text x="52.8" y="1">7</text>
<text x="87.1" y="1">6</text>
<text x="121.4" y="1">5</text>
<text x="155.7" y="1">4</text>
<text x="190" y="1">3</text>
<text x="224.3" y="1">2</text>
<text x="258.6" y="1">1</text>
<text x=".4" y="27.9">D</text>
<text x="276.1" y="27.9">D</text>
<text x=".4" y="79.4">C</text>
<text x="276.1" y="79.4">C</text>
<text x=".4" y="130.8">B</text>
<text x="276.1" y="130.8">B</text>
<text x=".4" y="182.2">A</text>
<text x="276.1" y="182.2">A</text>
<text x="18.5" y="208.1">8</text>
<text x="52.8" y="208.1">7</text>
<text x="87.1" y="208.1">6</text>
<text x="121.4" y="208.1">5</text>
<text x="155.7" y="208.1">4</text>
<text x="190" y="208.1">3</text>
<text x="224.3" y="208.1">2</text>
<text x="258.6" y="208.1">1</text>
</g>
</svg>
